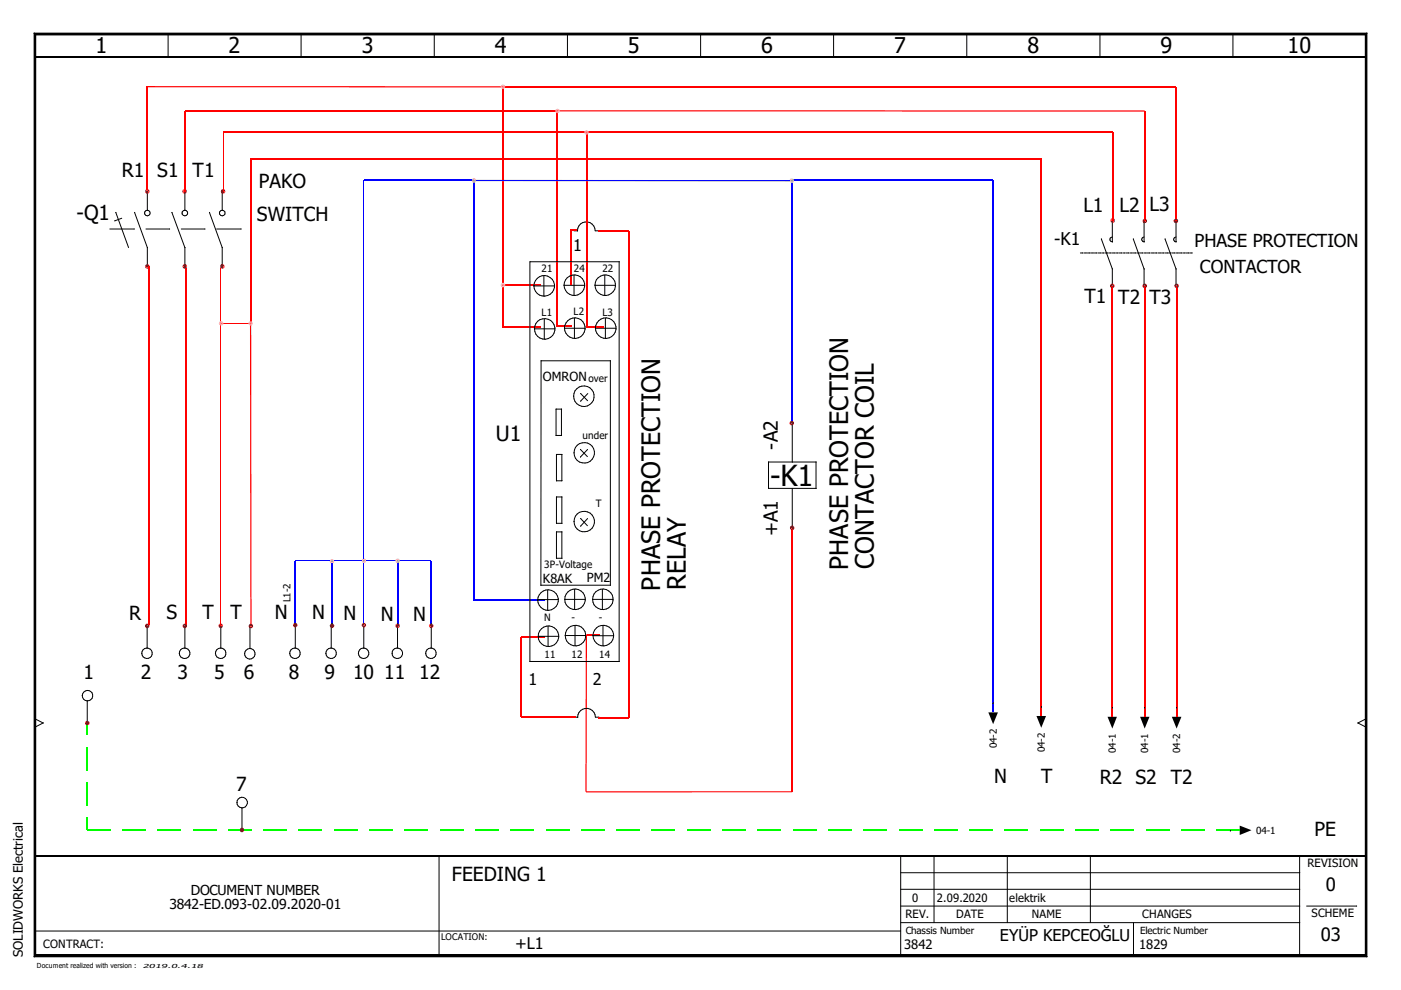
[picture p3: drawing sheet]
<svg xmlns="http://www.w3.org/2000/svg" width="297mm" height="210mm" viewBox="0 0 297 210" stroke-linecap="round" stroke-linejoin="round" font-family="sans-serif">
<path d="M0 0h297v209.9h-297z" fill="none" stroke="#fff" stroke-width=".21"/>
<g fill="none" stroke="#000" stroke-width=".21">
<path d="M7.2 7l.4 .4zM7.2 7h282.6zM7.2 7v195.9zM7.2 7h282.6v195.9h-282.6zM7.6 7.4h281.9zM7.6 7.4v195.1zM7.6 7.4h281.9v195.1h-281.9zM35.7 7.2l-.1 4.9M63.9 7.2l-.1 4.9M92.1 7.2v4.9M120.4 7.2l-.1 4.9M148.6 7.2l-.1 4.9"/>
<path d="M176.8 7.2l-.1 4.9M205 7.2v4.9M233.3 7.2l-.1 4.9M261.4 7.2v4.9M289.5 7.4v195.1zM289.8 7l-.3 .4zM289.8 7v195.9zM23.3 48.6h5.2M24.6 45l2.7 7.5M25.8 46.3l-1.4 .5M28.6 45l2.6 7.5M30.6 45.2h.1"/>
<path d="M30.9 48.6h5.1M31.2 44.6a.59 .59 0 0 1 .6 .6 .59 .59 0 0 1-.6 .6 .59 .59 0 0 1-.6-.6M31.2 44.6l-.5 .3-.1 .3M31.2 52.5h.1M31.2 44.6h.1M31.2 40.6v4M31.2 52.5v4M36.4 45h.1M36.4 45l2.8 7.5M38.4 48.6h5.1M38.6 45.2h.1M39.2 44.6a.59 .59 0 0 1 .6 .6 .59 .59 0 0 1-.6 .6 .59 .59 0 0 1-.6-.6"/>
<path d="M39.2 44.6l-.6 .3v.3M39.2 40.6v4M39.2 52.5v4M39.2 52.5h.1M39.2 44.6h.1M44.4 45l2.7 7.5M45.9 48.6h5.2M46.5 45.2h.1M47.1 52.5h.1M47.1 44.6h.1M47.1 44.6a.61 .61 0 0 1 .6 .6 .61 .61 0 0 1-.6 .6 .61 .61 0 0 1-.6-.6M47.1 44.6l-.3 .1-.3 .5"/>
<path d="M47.1 40.6v4M47.1 52.5v4M121.7 48.9h.8a1.86 1.86 0 0 1 1.8-1.8 1.86 1.86 0 0 1 1.9 1.8h.8M229.1 53.6h.5M229.8 53.6h.5M230.5 53.6h.6M231.3 53.6h.5M232 53.6h.6M232.8 53.6h.5M233.5 53.6h.6M233.5 50.7l2.3 6.3M234.3 53.6h.5"/>
<path d="M235 53.6h.6M235.8 53.6h.5M235.8 46.9v4.4M235.8 57v3.4M235.8 51.3h.1M235.8 50.2a.51 .51 0 0 0-.5 .6 .51 .51 0 0 0 .5 .5M235.8 57h.1M236.5 53.6h.6M237.3 53.6h.5M238 53.6h.5M238.8 53.6h.5M239.5 53.6h.6"/>
<path d="M240.3 53.6h.5M240.3 50.7l2.3 6.3M241 53.6h.6M241.8 53.6h.5M242.5 53.6h.5M242.6 51.3h.1M242.6 46.9v4.4M242.6 57v3.4M242.6 57h.1M242.6 50.2a.51 .51 0 0 0-.5 .6 .51 .51 0 0 0 .5 .5M243.2 53.6h.6M244 53.6h.6"/>
<path d="M244.8 53.6h.5M245.5 53.6h.5M246.2 53.6h.6M247 53.6h.6M247.1 50.7l2.2 6.3M247.7 53.6h.6M248.5 53.6h.5M249.3 53.6h.5M249.3 51.3h.1M249.3 57h.1M249.3 46.9v4.4M249.3 57v3.4"/>
<path d="M249.3 50.2a.51 .51 0 0 0-.5 .6 .51 .51 0 0 0 .5 .5M250 53.6h.5M250.7 53.6h.6M251.5 53.6h.5M252.2 53.6h.6M168 89.6v8.4M173 98v5.5M173.1 98h-10.2v5.5h10.2M168 103.5v8.4M30.1 138.5h.1M31.2 132.9v4.5M31.2 137.4h.1"/>
<path d="M38 138.5h.1M39.2 132.9v4.5M39.2 137.4h.1M45.7 138.5h.1M46.8 132.9l.1 4.5M51.9 138.6h.1M53 133v4.5M61.4 138.5h.1M62.6 132.9v4.5M69.1 138.5h.1M70.2 132.9l.1 4.5M76 138.5h.1"/>
<path d="M77.1 132.9l.1 4.5M83.1 138.5h.1M84.3 132.9v4.5M90.3 138.5h.1M91.4 132.9l.1 4.5M7.4 152.4l1.7 .9M9.1 153.3l-1.7 .9M9.1 153.3h.1M121.7 152.1h.8M122.5 152.1a1.88 1.88 0 0 1 1.9-1.9 1.88 1.88 0 0 1 1.8 1.9h.8M287.9 153.3l1.8 .9M287.9 153.3h.1"/>
<path d="M289.6 152.4l-1.7 .9M7.4 197.4h183.6M93.1 181.5v21.2M191 195.6h84.6M191 192.1h84.6M191 188.6h84.6M191 185h84.6M191 181.5v21.2M198.1 181.5l-.1 14.1M213.6 181.5v14.1M231.2 181.5v14.1M240.3 195.6l.1 7.1"/>
<path d="M275.6 181.5l-.1 21.2M277 192.1h10.7M7.2 202.9h282.6zM7.6 202.5l-.4 .4zM7.6 202.5h281.9zM289.5 202.5l.3 .4z"/>
<circle cx="31.2" cy="138.5" r="1.11"/>
<circle cx="39.1" cy="138.5" r="1.12"/>
<circle cx="46.8" cy="138.5" r="1.11"/>
<circle cx="53" cy="138.6" r="1.12"/>
<circle cx="62.5" cy="138.5" r="1.11"/>
<circle cx="70.2" cy="138.5" r="1.11"/>
<circle cx="77.1" cy="138.5" r="1.11"/>
<circle cx="84.2" cy="138.5" r="1.11"/>
<circle cx="91.4" cy="138.5" r="1.11"/>
</g>
<path d="M7.2 7.2h282.6M7.2 202.7h282.6" fill="none" stroke="#000" stroke-width=".38"/>
<path d="M7.2 7l.4 .4zM289.8 7l-.3 .4zM7.6 202.5l-.4 .4zM289.5 202.5l.3 .4z" fill="#000"/>
<path d="M7.4 7v195.9M7.4 12.1h282.2M289.6 7v195.9M7.4 181.5h282.2" fill="none" stroke="#000" stroke-width=".34"/>
<g fill="none" stroke="#f00" stroke-width=".25">
<path d="M31.2 18.4v21.9M47.3 28.1h77.1M53.1 33.7h167.6M118.2 23.5v45.7M118.2 23.5h-79v17.1M220.8 33.7v118.1M235.9 28.1v18.6M242.7 23.5v23.3M31.5 56.4v76M39.4 56.9v75.8M121 48.9v11.6M249.3 46.8v-28.4h-142.7v51h8.1"/>
<path d="M106.8 60.5h7.9M118.1 69.2h3.2M235.8 60.6v91.4M242.7 60.6v91.4M249.5 60.6v91.4M168 112.3v55.6M124.2 167.9h43.8"/>
</g>
<path d="M47.3 28.1v12.5M46.8 68.6v64.1" fill="none" stroke="#f00" stroke-width=".21"/>
<path d="M31.2 18.4h75.4" fill="none" stroke="#f00" stroke-width=".3"/>
<path d="M53.2 68.6v64.2M124.3 134.5v33.4" fill="none" stroke="#f00" stroke-width=".34"/>
<path d="M77.2 38.3h23.3M167.9 38.3h42.7v112.7M167.9 38.3v51.4M62.6 118.9v13.6M70.4 119v13.7M84.3 118.9v13.8M91.4 118.9v13.8" fill="none" stroke="#00f" stroke-width=".25"/>
<path d="M77.1 38.3v80.6M62.6 118.9h28.8M77.1 119v13.5" fill="none" stroke="#00f" stroke-width=".21"/>
<path d="M121 48.7h1.3v.3h-1.3z" fill-rule="evenodd" fill="#f00"/>
<path d="M53.1 33.7v34.9M124.4 28v41.3M124.4 28.1h111.5M126.7 49h6.6v103.2h-6.5M124.2 69.3h3.7M110.5 135v16.9M110.6 135.1h4.9M124.4 134.6h2.7M110.4 152h11.6" fill="none" stroke="#f00" stroke-width=".25"/>
<path d="M118.2 23.5h124.5" fill="none" stroke="#f00" stroke-width=".3"/>
<path d="M46.8 56.9v11.7M46.9 68.6h6.2" fill="none" stroke="#f00" stroke-width=".21"/>
<g fill="none" stroke="#0f0" stroke-width=".25">
<path d="M18.5 153.1v2.7M18.5 158.3v5M18.5 165.8v5M18.5 173.3v2.7h4.9M25.9 176h5M33.4 176h5M40.9 176h5M48.4 176h4.9M55.8 176h5M63.3 176h5M70.8 176h5M78.3 176h5"/>
<path d="M85.8 176h5M93.3 176h5M100.7 176h5M108.2 176h5M115.7 176h5M123.2 176h5M130.7 176h5M138.2 176h5M145.7 176h5M153.2 176h4.9M160.6 176h5M168.1 176h5"/>
<path d="M175.6 176h5M183.1 176h5M190.6 176h4.9M198 176h5M205.5 176h5M213 176h5M220.5 176h5M228 176h5M235.5 176h4.9M242.9 176h5M250.4 176h5M257.9 176h4.9"/>
</g>
<g fill="none" stroke="#000" stroke-width=".21">
<path d="M112.3 55.5h19v84.8h-19zM115.3 58.5v4.3M121.7 58.3v4.3M128.2 58.3l.1 4.3M113.2 60.6h4.4M113.3 69.7h4.4M115.3 62.8h.1M115.4 67.6v4.3M119.6 60.5h4.4M119.7 69.6h4.4M119.7 69.6h.1M121.8 67.4v4.3"/>
<path d="M126.1 60.5h4.4M126.2 69.6h4.4M126.2 69.6h.1M128.4 67.4v4.4M128.4 71.8h.1M129.4 76.5v47.6M129.5 76.5h-14.8v47.6h14.8M119 86.7v5.6M119.1 86.7h-1.2v5.6h1.2M119.1 96.4v5.5M119.2 96.4h-1.2v5.5h1.2M121.6 84h.1"/>
<path d="M121.7 96h.1M123.1 96.9h.1M123.1 95.3l1.4 1.5M123.1 95.3h.1M123.1 83.4l1.5 1.6M124.6 95.3l-1.5 1.6M124.6 83.4l-1.5 1.6M119.1 105.4v5.6M119.1 112.8v5.6M119.2 105.4h-1.2v5.6h1.2M119.2 112.8h-1.2v5.6h1.2M121.7 110.6h.1"/>
<path d="M123.1 109.9l1.4 1.6M124.6 109.9l-1.5 1.6M114 127.1h4.4M114 127.2h.1M114.1 134.9h4.4M116.1 125.1v4.3M116.1 129.4h.1M116.2 132.7v4.3M119.8 127.1h4.3M119.8 134.7h4.4M121.8 129.2h.1M121.8 124.9v4.3"/>
<path d="M121.9 132.6l.1 4.3M125.6 127.1h4.4M125.7 134.8h4.4M125.7 134.7h.1M127.7 124.9v4.3M127.7 129.2h.1M127.8 132.6l.1 4.3M17.4 147.5h.1M18.5 148.6v4.5M210.6 149.1h.1M220.8 149.8h.1M235.8 150h.1"/>
<path d="M242.7 150h.1M249.5 150h.1M50.2 170.2h.1M51.3 171.3v4.5M260.9 176h.1"/>
<circle cx="115.4" cy="60.6" r="2.17"/>
<circle cx="115.5" cy="69.7" r="2.18"/>
<circle cx="121.8" cy="60.5" r="2.18"/>
<circle cx="121.9" cy="69.6" r="2.19"/>
<circle cx="128.3" cy="60.5" r="2.18"/>
<circle cx="128.4" cy="69.6" r="2.18"/>
<circle cx="123.8" cy="84" r="2.18"/>
<circle cx="123.9" cy="96" r="2.18"/>
<circle cx="123.9" cy="110.6" r="2.17"/>
<circle cx="116.2" cy="127.2" r="2.18"/>
<circle cx="116.3" cy="134.9" r="2.17"/>
<circle cx="121.9" cy="127.1" r="2.17"/>
<circle cx="122" cy="134.8" r="2.18"/>
<circle cx="127.8" cy="127.1" r="2.17"/>
<circle cx="127.9" cy="134.8" r="2.18"/>
<circle cx="18.5" cy="147.5" r="1.11"/>
<circle cx="51.4" cy="170.2" r="1.11"/>
</g>
<path d="M209.5 151h2.1l-1 2.5zM219.7 151.8h2.1l-1 2.5zM234.8 152h2l-1 2.5zM241.7 152h2l-1 2.5zM248.5 152h2l-1 2.5zM262.8 175l2.5 1-2.5 1z" fill="#000"/>
<path d="M100.5 38.3v88.9h15.1" fill="none" stroke="#00f" stroke-width=".25"/>
<path d="M100.5 38.3h67.4" fill="none" stroke="#00f" stroke-width=".3"/>
<g fill="#a50000">
<path d="M249.8 60.2l.2 .4h-.5z"/>
<path d="M249.5 60.1l.3 .1-.3 .4z"/>
<path d="M249.1 60.2l.4-.1v.5z"/>
<path d="M249.1 60.2l.3 .4h-.4z"/>
<path d="M249 60.6l.4 .1-.3 .3z"/>
<path d="M249.4 60.7l.1 .4-.4-.1z"/>
<path d="M249.5 60.7l.3 .3-.3 .1z"/>
<path d="M249.5 60.6h.5l-.2 .4z"/>
<path d="M249.3 46.8l.4-.3 .1 .3z"/>
<path d="M249.3 46.4l.4 .1-.4 .3z"/>
<path d="M249 46.5l.3-.1v.4z"/>
<path d="M249 46.5l.3 .3h-.5z"/>
<path d="M248.8 46.8l.5 .1-.3 .3z"/>
<path d="M249.3 46.9v.4l-.3-.1z"/>
<path d="M249.3 46.9l.4 .3-.4 .1z"/>
<path d="M249.3 46.8h.5l-.1 .4z"/>
<path d="M242.7 46.8l.4-.3 .1 .3z"/>
<path d="M242.7 46.4l.4 .1-.4 .3z"/>
<path d="M242.4 46.5l.3-.1v.4z"/>
<path d="M242.4 46.5l.3 .3h-.5z"/>
<path d="M242.2 46.8l.5 .1-.3 .3z"/>
<path d="M242.7 46.9v.4l-.3-.1z"/>
<path d="M242.7 46.9l.4 .3-.4 .1z"/>
<path d="M242.7 46.9l.5-.1-.1 .4z"/>
<path d="M242.7 60.6l.4-.4 .1 .4z"/>
<path d="M242.7 60.1l.4 .1-.4 .4z"/>
<path d="M242.4 60.2l.3-.1v.5z"/>
<path d="M242.4 60.2l.3 .4h-.5z"/>
<path d="M242.2 60.6l.5 .1-.3 .3z"/>
<path d="M242.7 60.7v.4l-.3-.1z"/>
<path d="M242.7 60.7l.4 .3-.4 .1z"/>
<path d="M242.7 60.6h.5l-.1 .4z"/>
<path d="M235.9 46.7l.4-.3 .1 .3z"/>
<path d="M235.9 46.2l.4 .2-.4 .3z"/>
<path d="M235.5 46.4l.4-.2v.5z"/>
<path d="M235.5 46.4l.3 .3h-.4z"/>
<path d="M235.4 46.7l.5 .1-.4 .3z"/>
<path d="M235.9 46.8v.4l-.4-.1z"/>
<path d="M235.9 46.8l.4 .3-.4 .1z"/>
<path d="M235.9 46.8l.5-.1-.1 .4z"/>
<path d="M236.2 60.2l.1 .4h-.4z"/>
<path d="M235.8 60.1l.4 .1-.3 .4z"/>
<path d="M235.5 60.2l.3-.1v.5z"/>
<path d="M235.5 60.2l.3 .4h-.5z"/>
<path d="M235.3 60.6l.5 .1-.3 .3z"/>
<path d="M235.5 61l.3-.3v.4z"/>
<path d="M235.8 60.7l.4 .3-.4 .1z"/>
<path d="M235.9 60.6h.4l-.1 .4z"/>
<path d="M168.3 111.5l.1 .4h-.4z"/>
<path d="M168 111.4l.3 .1-.3 .4z"/>
<path d="M167.6 111.5l.4-.1v.5z"/>
<path d="M167.6 111.5l.3 .4h-.4z"/>
<path d="M167.5 111.9l.4 .1-.3 .3z"/>
<path d="M167.6 112.3l.4-.3v.4z"/>
<path d="M168 112l.3 .3-.3 .1z"/>
<path d="M168 111.9h.4l-.1 .4z"/>
<path d="M167.9 89.7l.3-.3 .2 .3z"/>
<path d="M167.9 89.2l.3 .2-.3 .3z"/>
<path d="M167.5 89.4l.4-.2v.5z"/>
<path d="M167.5 89.4l.3 .3h-.4z"/>
<path d="M167.4 89.7h.4l-.3 .4z"/>
<path d="M167.5 90.1l.4-.4v.5z"/>
<path d="M167.9 89.7l.3 .4-.3 .1z"/>
<path d="M167.9 89.7h.5l-.2 .4z"/>
</g>
<g fill="#ff7fdf">
<path d="M167.9 38.3l.3-.4 .2 .4z"/>
<path d="M167.9 37.8l.3 .1-.3 .4z"/>
<path d="M167.5 37.9l.4-.1v.5z"/>
<path d="M167.5 37.9l.3 .4h-.4z"/>
<path d="M167.4 38.3l.4 .1-.3 .3z"/>
<path d="M167.5 38.7l.4-.3v.4z"/>
<path d="M167.9 38.4l.3 .3-.3 .1z"/>
<path d="M167.9 38.3h.5l-.2 .4z"/>
<path d="M124.7 27.7l.2 .4h-.5z"/>
<path d="M124.4 27.6l.3 .1-.3 .4z"/>
<path d="M124 27.7l.4-.1v.4z"/>
<path d="M124 27.7l.3 .4h-.4z"/>
<path d="M123.9 28.1h.4l-.3 .3z"/>
<path d="M124.3 28.1l.1 .5-.4-.2z"/>
<path d="M124.4 28.2l.3 .2-.3 .2z"/>
<path d="M124.4 28.1h.5l-.2 .3z"/>
<path d="M118.2 23.5l.4-.3 .1 .3z"/>
<path d="M118.2 23l.4 .2-.4 .3z"/>
<path d="M117.9 23.2l.3-.2v.5z"/>
<path d="M117.9 23.2l.2 .3h-.4z"/>
<path d="M117.7 23.5h.4l-.2 .4z"/>
<path d="M118.1 23.5l.1 .5-.3-.1z"/>
<path d="M118.2 23.5l.4 .4-.4 .1z"/>
<path d="M118.2 23.5h.5l-.1 .4z"/>
<path d="M107 60.1l.1 .4h-.4z"/>
<path d="M106.6 59.9l.4 .2-.3 .3z"/>
<path d="M106.3 60.1l.3-.2v.5z"/>
<path d="M106.3 60.1l.3 .4h-.5z"/>
<path d="M106.1 60.5h.5l-.3 .3z"/>
<path d="M106.6 60.5v.5l-.3-.2z"/>
<path d="M106.6 60.5l.4 .3-.4 .2z"/>
<path d="M106.7 60.5h.4l-.1 .3z"/>
<path d="M107 18l.1 .4h-.4z"/>
<path d="M106.6 17.9l.4 .1-.3 .4z"/>
<path d="M106.3 18l.3-.1v.5z"/>
<path d="M106.3 18l.3 .4h-.5z"/>
<path d="M106.1 18.4h.5l-.3 .4z"/>
<path d="M106.6 18.4v.5l-.3-.1z"/>
<path d="M106.6 18.5l.4 .3-.4 .1z"/>
<path d="M106.7 18.4h.4l-.1 .4z"/>
<path d="M100.5 38.2l.3-.3 .2 .4z"/>
<path d="M100.5 37.8l.3 .1-.3 .3z"/>
<path d="M100.1 37.9l.4-.1v.4z"/>
<path d="M100.1 37.9l.3 .4h-.4z"/>
<path d="M100 38.3h.4l-.3 .3z"/>
<path d="M100.4 38.3l.1 .5-.4-.2z"/>
<path d="M100.5 38.3l.3 .3-.3 .2z"/>
<path d="M100.5 38.3h.5l-.2 .3z"/>
</g>
<g fill="#a50000">
<path d="M91.5 132.6l.3-.3 .1 .4z"/>
<path d="M91.4 132.2l.4 .1-.3 .3z"/>
<path d="M91.1 132.3l.3-.1v.4z"/>
<path d="M91.1 132.3l.3 .4h-.5z"/>
<path d="M90.9 132.7h.5l-.3 .3z"/>
<path d="M91.4 132.7v.5l-.3-.2z"/>
<path d="M91.4 132.7l.4 .3-.4 .2z"/>
<path d="M91.5 132.7h.4l-.1 .3z"/>
<path d="M84.3 132.6l.4-.3 .1 .4z"/>
<path d="M84.3 132.2l.4 .1-.4 .3z"/>
<path d="M83.9 132.3l.4-.1v.4z"/>
<path d="M83.9 132.3l.3 .4h-.4z"/>
<path d="M83.8 132.7h.5l-.4 .3z"/>
<path d="M83.9 133l.4-.3v.5z"/>
<path d="M84.3 132.7l.4 .3-.4 .2z"/>
<path d="M84.3 132.7h.5l-.1 .3z"/>
</g>
<g fill="#ff7fdf">
<path d="M84.3 118.9l.4-.4 .1 .4z"/>
<path d="M84.3 118.4l.4 .1-.4 .4z"/>
<path d="M83.9 118.5l.4-.1v.4z"/>
<path d="M83.9 118.5l.3 .4h-.4z"/>
<path d="M83.8 118.9h.5l-.4 .4z"/>
<path d="M84.3 118.9v.5l-.4-.1z"/>
<path d="M84.3 118.9l.4 .4-.4 .1z"/>
<path d="M84.3 118.9h.5l-.1 .4z"/>
</g>
<g fill="#a50000">
<path d="M77.2 132.5l.3-.3 .1 .3z"/>
<path d="M77.2 132l.3 .2-.3 .3z"/>
<path d="M76.8 132.2l.4-.2v.5z"/>
<path d="M76.8 132.2l.3 .3h-.4z"/>
<path d="M76.7 132.5l.4 .1-.3 .3z"/>
<path d="M76.8 132.9l.4-.3v.5z"/>
<path d="M77.2 132.6l.3 .3-.3 .2z"/>
<path d="M77.2 132.6l.4-.1-.1 .4z"/>
</g>
<g fill="#ff7fdf">
<path d="M77.2 118.9l.3-.4 .1 .4z"/>
<path d="M77.2 118.4l.3 .1-.3 .4z"/>
<path d="M76.8 118.5l.4-.1v.4z"/>
<path d="M76.8 118.5l.3 .4h-.4z"/>
<path d="M76.7 118.9h.4l-.3 .4z"/>
<path d="M77.1 118.9l.1 .5-.4-.1z"/>
<path d="M77.2 118.9l.3 .4-.3 .1z"/>
<path d="M77.2 118.9h.4l-.1 .4z"/>
</g>
<g fill="#a50000">
<path d="M70.7 132.3l.2 .4h-.5z"/>
<path d="M70.4 132.2l.3 .1-.3 .3z"/>
<path d="M70.1 132.3l.3-.1v.4z"/>
<path d="M70.1 132.3l.3 .4h-.5z"/>
<path d="M69.9 132.7h.5l-.3 .3z"/>
<path d="M70.4 132.7v.5l-.3-.2z"/>
<path d="M70.4 132.7l.3 .3-.3 .2z"/>
<path d="M70.4 132.7h.5l-.2 .3z"/>
</g>
<g fill="#ff7fdf">
<path d="M70.7 118.7l.2 .3h-.5z"/>
<path d="M70.4 118.5l.3 .2-.3 .3z"/>
<path d="M70.1 118.7l.3-.2v.5z"/>
<path d="M70.1 118.7l.3 .3h-.5z"/>
<path d="M69.9 119h.5l-.3 .4z"/>
<path d="M70.4 119v.5l-.3-.1z"/>
<path d="M70.4 119.1l.3 .3-.3 .1z"/>
<path d="M70.4 119h.5l-.2 .4z"/>
</g>
<g fill="#a50000">
<path d="M62.6 132.5l.3-.3 .2 .3z"/>
<path d="M62.6 132l.3 .2-.3 .3z"/>
<path d="M62.3 132.2l.3-.2v.5z"/>
<path d="M62.3 132.2l.3 .3h-.5z"/>
<path d="M62.1 132.5l.5 .1-.3 .3z"/>
<path d="M62.6 132.6v.5l-.3-.2z"/>
<path d="M62.6 132.6l.3 .3-.3 .2z"/>
<path d="M62.6 132.5h.5l-.2 .4z"/>
<path d="M53.2 132.7l.3-.3 .2 .4z"/>
<path d="M53.2 132.2l.3 .2-.3 .3z"/>
<path d="M52.8 132.4l.4-.2v.5z"/>
<path d="M52.8 132.4l.3 .4h-.4z"/>
<path d="M52.7 132.8h.5l-.4 .3z"/>
<path d="M53.2 132.8v.4l-.4-.1z"/>
<path d="M53.2 132.8l.3 .3-.3 .1z"/>
<path d="M53.2 132.8h.5l-.2 .3z"/>
</g>
<g fill="#ff7fdf">
<path d="M53.5 68.2l.1 .4h-.4z"/>
<path d="M53.1 68.1l.4 .1-.3 .3z"/>
<path d="M52.8 68.2l.3-.1v.4z"/>
<path d="M52.8 68.2l.3 .4h-.5z"/>
<path d="M52.6 68.6h.5l-.3 .3z"/>
<path d="M53.1 68.6v.4l-.3-.1z"/>
<path d="M53.1 68.6l.4 .3-.4 .1z"/>
<path d="M53.2 68.6h.4l-.1 .3z"/>
</g>
<g fill="#a50000">
<path d="M51.6 175.6l.2 .4h-.5z"/>
<path d="M51.3 175.5l.3 .1-.3 .3z"/>
<path d="M50.9 175.6l.4-.1v.4z"/>
<path d="M50.9 175.6l.4 .4h-.5z"/>
<path d="M50.8 176h.5l-.4 .3z"/>
<path d="M50.9 176.3l.4-.3v.5z"/>
<path d="M51.3 176l.3 .3-.3 .2z"/>
<path d="M51.3 176h.5l-.2 .3z"/>
<path d="M47.3 40.6l.4-.4 .1 .4z"/>
<path d="M47.3 40.1l.4 .1-.4 .4z"/>
<path d="M46.9 40.2l.4-.1v.4z"/>
<path d="M46.9 40.2l.3 .4h-.4z"/>
<path d="M46.8 40.6h.5l-.4 .3z"/>
<path d="M47.3 40.6v.5l-.4-.2z"/>
<path d="M47.3 40.6l.4 .3-.4 .2z"/>
<path d="M47.3 40.6h.5l-.1 .3z"/>
<path d="M47.2 56.4l.3-.3 .1 .4z"/>
<path d="M47.1 56l.4 .1-.3 .3z"/>
<path d="M46.8 56.1l.3-.1v.4z"/>
<path d="M46.8 56.1l.3 .4h-.5z"/>
<path d="M46.6 56.5h.5l-.3 .4z"/>
<path d="M47.1 56.5v.5l-.3-.1z"/>
<path d="M47.1 56.5l.4 .4-.4 .1z"/>
<path d="M47.2 56.5h.4l-.1 .4z"/>
</g>
<g fill="#ff7fdf">
<path d="M47.2 68.2l.2 .4h-.5z"/>
<path d="M46.9 68.1l.3 .1-.3 .3z"/>
<path d="M46.5 68.2l.4-.1v.4z"/>
<path d="M46.5 68.2l.4 .4h-.5z"/>
<path d="M46.4 68.6h.5l-.4 .3z"/>
<path d="M46.9 68.6v.4l-.4-.1z"/>
<path d="M46.9 68.6l.3 .3-.3 .1z"/>
<path d="M46.9 68.6h.5l-.2 .3z"/>
</g>
<g fill="#a50000">
<path d="M46.8 132.6l.4-.3 .1 .4z"/>
<path d="M46.8 132.2l.4 .1-.4 .3z"/>
<path d="M46.4 132.3l.4-.1v.4z"/>
<path d="M46.4 132.3l.3 .4h-.4z"/>
<path d="M46.3 132.7h.5l-.4 .3z"/>
<path d="M46.4 133l.4-.3v.5z"/>
<path d="M46.8 132.7l.4 .3-.4 .2z"/>
<path d="M46.8 132.7h.5l-.1 .3z"/>
<path d="M39.5 132.3l.2 .4h-.5z"/>
<path d="M39.2 132.2l.3 .1-.3 .4z"/>
<path d="M38.8 132.3l.4-.1v.5z"/>
<path d="M38.8 132.3l.3 .4h-.4z"/>
<path d="M38.7 132.7l.5 .1-.4 .3z"/>
<path d="M38.8 133.1l.4-.3v.4z"/>
<path d="M39.2 132.8l.3 .3-.3 .1z"/>
<path d="M39.2 132.8l.5-.1-.2 .4z"/>
<path d="M39.2 56.4l.3-.3 .2 .4z"/>
<path d="M39.2 56l.3 .1-.3 .3z"/>
<path d="M38.8 56.1l.4-.1v.4z"/>
<path d="M38.8 56.1l.4 .3-.5 .1z"/>
<path d="M38.7 56.5h.5l-.4 .4z"/>
<path d="M38.8 56.9l.4-.4v.5z"/>
<path d="M39.2 56.5l.3 .4-.3 .1z"/>
<path d="M39.2 56.5h.5l-.2 .4z"/>
<path d="M39.5 40.2l.1 .4h-.4z"/>
<path d="M39.2 40.1l.3 .1-.3 .4z"/>
<path d="M38.8 40.2l.4-.1v.5z"/>
<path d="M38.8 40.2l.3 .4h-.5z"/>
<path d="M38.6 40.6h.5l-.3 .3z"/>
<path d="M38.8 40.9l.4-.3v.5z"/>
<path d="M39.2 40.6l.3 .3-.3 .2z"/>
<path d="M39.2 40.6h.4l-.1 .3z"/>
<path d="M31.6 56.1l.1 .4h-.4z"/>
<path d="M31.2 56l.4 .1-.3 .3z"/>
<path d="M30.9 56.1l.3-.1v.4z"/>
<path d="M30.9 56.1l.3 .4h-.5z"/>
<path d="M30.7 56.5h.5l-.3 .4z"/>
<path d="M31.2 56.5v.5l-.3-.1z"/>
<path d="M31.2 56.5l.4 .4-.4 .1z"/>
<path d="M31.3 56.5h.4l-.1 .4z"/>
<path d="M31.6 40.2l.1 .4h-.4z"/>
<path d="M31.2 40.1l.4 .1-.3 .4z"/>
<path d="M30.9 40.2l.3-.1v.5z"/>
<path d="M30.9 40.2l.3 .4h-.5z"/>
<path d="M30.7 40.6h.5l-.3 .3z"/>
<path d="M31.2 40.6v.5l-.3-.2z"/>
<path d="M31.2 40.6l.4 .3-.4 .2z"/>
<path d="M31.3 40.6h.4l-.1 .3z"/>
<path d="M31.6 132.3l.1 .4h-.4z"/>
<path d="M31.2 132.2l.4 .1-.4 .4z"/>
<path d="M30.9 132.3l.3-.1v.5z"/>
<path d="M30.9 132.3l.3 .4h-.5z"/>
<path d="M30.7 132.7l.5 .1-.3 .3z"/>
<path d="M30.9 133.1l.3-.3v.4z"/>
<path d="M31.2 132.8l.4 .3-.4 .1z"/>
<path d="M31.2 132.8l.5-.1-.1 .4z"/>
<path d="M18.5 153.3l.4-.3 .1 .3z"/>
<path d="M18.5 152.8l.4 .2-.4 .3z"/>
<path d="M18.2 153l.3-.2v.5z"/>
<path d="M18.2 153l.3 .3h-.5z"/>
<path d="M18 153.3h.5l-.3 .4z"/>
<path d="M18.5 153.3v.5l-.3-.1z"/>
<path d="M18.5 153.4l.4 .3-.4 .1z"/>
<path d="M18.6 153.3h.4l-.1 .4z"/>
</g>
<text font-size="6.1" x="163.3" y="103">-K1</text>
<g font-size="5.4">
<text x="140" y="125.2" transform="rotate(-90 140 125.2)">PHASE PROTECTION</text>
<text x="145.4" y="125.1" transform="rotate(-90 145.4 125.1)">RELAY</text>
<text x="179.8" y="120.8" transform="rotate(-90 179.8 120.8)">PHASE PROTECTION</text>
<text x="185.3" y="120.7" transform="rotate(-90 185.3 120.7)">CONTACTOR COIL</text>
</g>
<g font-size="4.6">
<text x="20.2" y="11.3">1</text>
<text x="48.5" y="11.3">2</text>
<text x="76.7" y="11.3">3</text>
<text x="104.9" y="11.3">4</text>
<text x="133.1" y="11.3">5</text>
<text x="161.4" y="11.3">6</text>
<text x="189.6" y="11.3">7</text>
<text x="217.8" y="11.3">8</text>
<text x="246" y="11.3">9</text>
<text x="273" y="11.3">10</text>
</g>
<text font-size="4.5" x="105.2" y="93.4">U1</text>
<text font-size="4.4" x="16.2" y="46.6">-Q1</text>
<g font-size="4.1">
<text x="25.8" y="37.5">R1 S1</text>
<text x="40.8" y="37.4">T1</text>
<text x="54.9" y="39.8">PAKO</text>
<text x="54.5" y="46.8">SWITCH</text>
<text x="229.7" y="44.9">L1</text>
<text x="237.4" y="44.9">L2</text>
<text x="243.7" y="44.7">L3</text>
<text x="229.9" y="64.3">T1</text>
<text x="237.1" y="64.6">T2 T3</text>
<text x="164.9" y="95.3" transform="rotate(-90 164.9 95.3)">-A2</text>
<text x="164.9" y="113.7" transform="rotate(-90 164.9 113.7)">+A1</text>
<text x="27.4" y="131.4">R</text>
<text x="35.3" y="131.1">S</text>
<text x="43" y="131.1">T</text>
<text x="48.8" y="131.1">T</text>
<text x="58.3" y="131.1">N</text>
<text x="66.2" y="131.1">N</text>
<text x="72.8" y="131.4">N</text>
<text x="80.7" y="131.7">N</text>
<text x="87.6" y="131.7">N</text>
<text x="17.7" y="143.9">1</text>
<text x="29.9" y="143.9">2</text>
<text x="37.6" y="143.9">3</text>
<text x="45.4" y="143.9">5</text>
<text x="51.7" y="143.9">6</text>
<text x="61.2" y="143.9">8</text>
<text x="68.8" y="143.9">9</text>
<text x="74.8" y="143.9">10 11</text>
<text x="88.9" y="143.9">12</text>
<text x="50.1" y="167.6">7</text>
<text x="210.8" y="166.1">N</text>
<text x="220.7" y="166.1">T</text>
<text x="233.2" y="166.3">R2 S2</text>
<text x="248.2" y="166.2">T2</text>
<text x="278.7" y="177.3">PE</text>
<text x="95.8" y="186.7">FEEDING 1</text>
</g>
<g font-size="3.9">
<text x="281.1" y="188.8">0</text>
<text x="280" y="199.5">03</text>
</g>
<g font-size="3.8">
<text x="253.2" y="52.4">PHASE PROTECTION</text>
<text x="254.4" y="57.8">CONTACTOR</text>
</g>
<text font-size="3.7" x="223.5" y="51.9">-K1</text>
<g font-size="3.4">
<text x="121.5" y="53.1">1</text>
<text x="112.1" y="145.3">1</text>
<text x="125.7" y="145.2">2</text>
<text x="109.3" y="201.1">+L1</text>
<text x="212" y="199.4">EYÜP KEPCEOĞLU</text>
</g>
<g font-size="2.9">
<text x="40.5" y="189.8">DOCUMENT NUMBER</text>
<text x="35.9" y="192.7">3842-ED.093-02.09.2020-01</text>
</g>
<g font-size="2.7">
<text x="115.1" y="80.7">OMRON</text>
<text x="115.1" y="123.6">K8AK</text>
<text x="124.4" y="123.3">PM2</text>
<text x="4.8" y="202.9" transform="rotate(-90 4.8 202.9)">SOLIDWORKS Electrical</text>
<text x="191.7" y="201.1">3842</text>
<text x="241.5" y="201.3">1829</text>
</g>
<g font-size="2.4">
<text x="277.2" y="183.9">REVISION</text>
<text x="193.4" y="191.3">0</text>
<text x="198.6" y="191.3">2.09.2020</text>
<text x="214" y="191.3">elektrik</text>
<text x="192" y="194.7">REV.</text>
<text x="202.7" y="194.7">DATE</text>
<text x="218.8" y="194.7">NAME</text>
<text x="242.2" y="194.7">CHANGES</text>
<text x="278.1" y="194.4">SCHEME</text>
<text x="9.1" y="200.9">CONTRACT:</text>
</g>
<g font-size="2.1">
<text x="114.8" y="57.7">21</text>
<text x="121.7" y="57.7">24</text>
<text x="127.7" y="57.7">22</text>
<text x="114.8" y="67">L1</text>
<text x="121.6" y="66.8">L2</text>
<text x="127.7" y="67">L3</text>
<text x="124.8" y="81">over</text>
<text x="123.5" y="93.1">under</text>
<text x="126.3" y="107.4">T</text>
<text x="115.4" y="120.5">3P-Voltage</text>
<text x="61.6" y="127.7" transform="rotate(-90 61.6 127.7)">L1-2</text>
<text x="115.4" y="131.7">N</text>
<text x="121.2" y="131.6">-</text>
<text x="127" y="131.7">-</text>
<text x="115.4" y="139.6">11</text>
<text x="121.2" y="139.4">12</text>
<text x="127" y="139.6">14</text>
<text x="211.3" y="158.7" transform="rotate(-90 211.3 158.7)">04-2</text>
<text x="221.5" y="159.4" transform="rotate(-90 221.5 159.4)">04-2</text>
<text x="236.6" y="159.6" transform="rotate(-90 236.6 159.6)">04-1</text>
<text x="243.5" y="159.6" transform="rotate(-90 243.5 159.6)">04-1</text>
<text x="250.2" y="159.6" transform="rotate(-90 250.2 159.6)">04-2</text>
<text x="266.4" y="176.8">04-1</text>
<text x="192" y="198">Chassis Number</text>
<text x="241.8" y="198.1">Electric Number</text>
</g>
<text font-size="1.9" x="93.5" y="199.3">LOCATION:</text>
<text font-size="1.5" x="7.8" y="205.3">Document realized with version :</text>
<text font-size="1.2" x="30.3" y="205.2">2019.0.4.18</text>
</svg>
